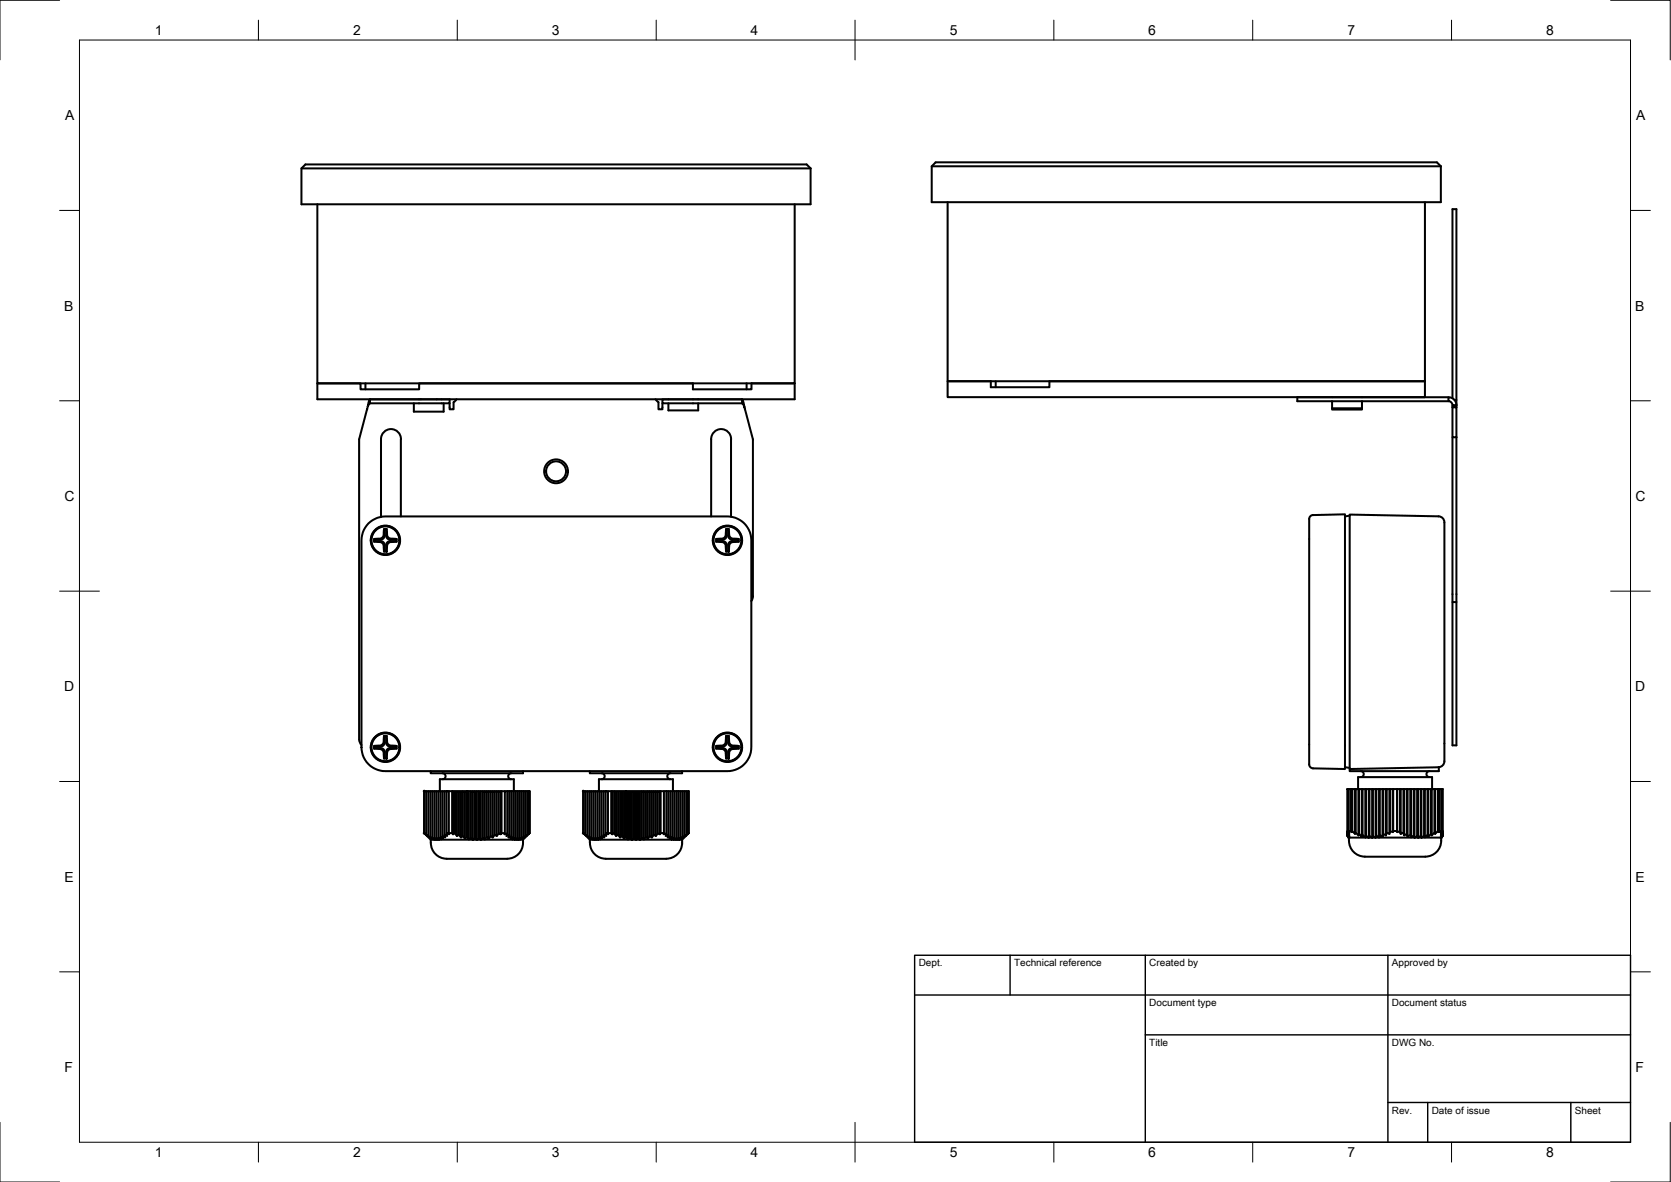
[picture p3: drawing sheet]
<svg xmlns="http://www.w3.org/2000/svg" width="420mm" height="297mm" viewBox="0 0 420 297" stroke-linecap="round" stroke-linejoin="round" font-family="sans-serif">
<!-- layer: Visible -->
<g fill="none" stroke="#000" stroke-width=".51">
<path d="M75.8 42.3h128M75.8 42.3l1-1h126l1 1v9h-128zM79.8 51.3v45h120v-45M234.3 41.8h128M234.3 41.8l1-1h126l1 1v9h-128zM238.3 50.8v45h120v-45M79.8 96.3h10.9v1.5h14.7v-1.5h68.8v1.5h14.8v-1.5h10.8v4h-120zM91.9 96.3v1.5M187.7 96.3v1.5M238.3 95.8h10.8v1.5h14.8v-1.5h94.4v4h-120zM250.4 95.8v1.5M334.9 99.8h.1"/>
<path d="M342.5 99.8h.1M364.2 99.8h-38v1h38M364.2 99.8l1 .3 .8 .8 .2 .9h-1a1.02 1.02 0 0 0-1-1zM92.3 102.9l-2 7.5v75.4M92.3 102.8v.1M92.3 102.8h.1M92.4 102.3l-.1 .5M93 100.4h20.1v1h-20.1M93 100.4v1M93 100.4l-.2 .3-.4 1.6 .6-.9M100.8 110.3v19.5M100.8 110.3a2.51 2.51 0 0 0-2.5-2.5 2.51 2.51 0 0 0-2.5 2.5v19.6"/>
<path d="M104.1 101.4v2h7.4v-2M105.8 100.3v.1M109.8 100.3v.1M114 101.1v1.8h-.9v-1.5M114.8 100.3l-.7 .8M164.8 100.3l.8 .8v1.8h1v-1.5M168.1 101.4v1.7h7.5v-1.7M168.1 100.3v.1M175.6 100.3v.1M186.6 100.4h-20v1h20M186.6 100.4v1M186.6 100.4l.2 .3 .4 1.6-.6-.9"/>
<path d="M187.2 102.3l.1 .5M187.3 102.8v.1M187.3 102.8h.1M187.3 102.9l2 7.5v39.4l-.4 1.2M334.9 102.6h7.6M334.9 102.6v.3h7.6v-.3M334.9 100.8v1.8M342.5 100.8v1.8M365.2 101.8v.5h1v-.5M365.2 102.3h1v7.6h-1zM365.2 109.9v77.4h1v-77.4M365.2 100.1v-47.5h1v49.2"/>
<path d="M365.2 102.3h.1M365.8 100.5h.4M366.2 102.3h.1M92.6 131.5l1.1-.8 1.2-.6 2-.3h86a6 6 0 0 1 6 6v52a6 6 0 0 1-6 6h-86a6 6 0 0 1-6-6v-52l.3-2 .6-1.2zM94.1 135.5l.1-.1a2.19 2.19 0 0 0 2.2-.6l.2-1.8h.6l.1 .2a2.13 2.13 0 0 0 .5 2l1.9 .3v.6l-.2 .1a2.13 2.13 0 0 0-2 .5l-.3 1.9h-.1a.45 .45 0 0 1-.6-.1 .45 .45 0 0 1 0-.5 1.28 1.28 0 0 0-1-1.8l-1.4-.1zM94.1 136.1l.1-.1h1.5a1.01 1.01 0 0 1 1 1v1.5l-.1 .1M94.2 135.6v.4M96.6 133l.1 .1v1.5a1.01 1.01 0 0 1-1 1h-1.5l-.1-.1M96.7 138.5l.5 .1M97.1 133.1v1.5a1.01 1.01 0 0 0 1 1h1.5M97.2 133l-.5 .1M99.7 136.1l-.1-.1h-1.5a1.01 1.01 0 0 0-1 1v1.5"/>
<path d="M99.7 135.5l-.1 .5M178.8 129.8v-19.5a2.51 2.51 0 0 1 2.5-2.5 2.51 2.51 0 0 1 2.5 2.5v19.6M180.1 135.5l.1-.1a2.14 2.14 0 0 0 2.2-.6l.2-1.8h.7v.2a1.88 1.88 0 0 0 .7 2.1l1.8 .2v.6l-.3 .1a2.13 2.13 0 0 0-2 .5l-.2 1.9h-.2a.44 .44 0 0 1-.6-.1 .44 .44 0 0 1 0-.5 1.34 1.34 0 0 0-.9-1.8l-1.5-.1zM180.1 136.1l.1-.1h1.5a.98 .98 0 0 1 1 1v1.5l-.1 .1M180.2 135.6v.4M182.6 133l.1 .1v1.5a.98 .98 0 0 1-1 1h-1.5l-.1-.1M182.7 138.5l.6 .1M183.1 133.1v1.5a1.01 1.01 0 0 0 1 1h1.5M183.3 133l-.6 .1M185.8 136.1l-.2-.1h-1.5a1.01 1.01 0 0 0-1 1v1.5M185.8 135.5l-.2 .5M329.5 129.7l.7-.3 8-.1v64l-8-.2a1.51 1.51 0 0 1-1-1.9v-60.8z"/>
<path d="M339.4 129.6l-1.2 .2M365.2 151.3h1M90.3 185.8l.2 .8 .4 .6M94.1 188.1l.1-.1h1.5a1.01 1.01 0 0 1 1 1v1.5l-.1 .1M94.2 187.6v.4M96.6 184.9h.6l.1 .3a2.13 2.13 0 0 0 .5 2l1.9 .3v.6l-.2 .1a2.13 2.13 0 0 0-2 .5l-.2 .4-.1 1.5h-.1a.45 .45 0 0 1-.6-.1 .45 .45 0 0 1 0-.5 1.28 1.28 0 0 0-1-1.8l-1.4-.1v-.6l.1-.1a2.19 2.19 0 0 0 2.2-.6zM96.6 184.9l.1 .2v1.5a1.01 1.01 0 0 1-1 1h-1.5l-.1-.1M96.7 190.5l.5 .1M97.1 185.1v1.5a1.01 1.01 0 0 0 1 1h1.5M97.2 184.9l-.5 .2M99.7 188.1l-.1-.1h-1.5a1.01 1.01 0 0 0-1 1v1.5M99.7 187.5l-.1 .5"/>
<path d="M106.7 198.8v10.6l1.6 1.6M106.8 198.8l-.1 10.6 .2 .2-.1-.2v-10.6h.5M107.8 198.8h-.5v11l.1 .3-.6-.7M108.3 198.8h-.5v11.3l.1 .3-.6-.6M108.3 193.8v.5h23.2v-.5M108.8 198.8h-.5v11.6M109.3 198.8h-.5v11.7l.1 .5-.6-.6M109.7 198.8h-.4v11.8M110.3 198.8h-.6v11.8M110.6 198.8v-3h18.6v3M110.8 198.8h-.5v11.7M111.3 198.8h-.5v11.6l.1 .6-.6-.5"/>
<path d="M111.3 194.3a.75 .75 0 0 1 .7 .8 .75 .75 0 0 1-.7 .7M111.8 198.8h-.5v11.3l.1 .6-.6-.3M112.3 198.8h.6v10.8l-.6-.2zM112.3 198.8h-.5v11l.2 .6-.7-.3M112.9 198.8h.8M113.9 198.8h-.2v10.6l.2 .2M114.4 198.8h-.5v10.8M114.9 198.8h-.5v10.6l-.5 .2M115.4 198.8h-.5v11.3l-.5-.7M115.9 198.8h-.5v11l-.5 .3M116.4 198.8h-.5v11.6l-.5-.6M116.9 198.8h-.5v11.3l-.5 .3"/>
<path d="M117.4 198.8h.5v12.2l-.5-.6zM117.4 198.8h-.5v11.9l-.5-.6M117.9 198.8h.5M118.9 198.8h-.5v11.7l-.5 .5M119.4 198.8h-.5v12.2M119.9 198.8h.5M120.9 198.8h.5M121.9 198.8h-.5v11.7M122.4 198.8h-.5v12.2l-.5-.5M122.9 198.8h-.5v11.6l-.5 .6M123.4 198.8h-.5v11.9l-.5-.3M123.9 198.8h-.5v11.3l-.5 .6"/>
<path d="M124.4 198.8h-.5v11.6l-.5-.3M124.9 198.8h-.5v11l-.5 .6M125.4 198.8h-.5v11.3l-.5-.3M125.9 198.8h-.5v10.6l-.5 .7M126.1 198.8h.8M127.6 198.8v10.6l-.2 .7 .6-.3M127.6 198.8h-.7v10.8l.7-.2M127.6 198.8h5.5M128 198.8v11l-.1 .6 .6-.3M128.5 194.3a.75 .75 0 0 0-.7 .8 .75 .75 0 0 0 .7 .7M128.5 198.8v11.3l-.1 .6 .7-.3M129.1 198.8v11.6l-.2 .6 .6-.5"/>
<path d="M129.5 198.8v11.7l-.1 .5M130 198.8v12.2M130.5 198.8l-.1 12.2M131 198.8v11.7l-.1 .5 .7-.6M131.6 198.8v11.6l-.2 .3 .6-.6M132 198.8v11.3l-.1 .3 .6-.6M132.5 198.8v11l-.1 .3 .7-.7M133.1 198.8v10.6l-.2 .2 .2-.2zM133.1 198.8h.1M133.2 198.8v10.6M146.7 198.8v10.6l1.6 1.6M146.8 198.8l-.1 10.6 .2 .2-.1-.2v-10.6h.5"/>
<path d="M147.8 198.8h-.5v11l.1 .3-.6-.7M148.3 198.8h-.5v11.3l.2 .3-.7-.6M148.3 193.8v.5h23.2v-.5M148.8 198.8h-.5v11.6M149.3 198.8h-.5v11.7l.1 .5-.6-.6M149.8 198.8h-.5v11.8M150.3 198.8h-.5v11.8M150.6 198.8v-3h18.6v3M150.8 198.8h-.5v11.7M151.3 198.8h-.5v11.6l.1 .6-.6-.5M151.3 194.3a.75 .75 0 0 1 .7 .8 .75 .75 0 0 1-.7 .7M151.8 198.8h-.5v11.3l.1 .6-.6-.3"/>
<path d="M152.3 198.8h.6l.1 10.8-.7-.2zM152.3 198.8h-.5v11l.2 .6-.7-.3M152.9 198.8h.8M153.9 198.8h-.2v10.6l.2 .2M154.4 198.8h-.5v10.8M154.9 198.8h-.5v10.6l-.5 .2M155.4 198.8h-.5v11.3l-.5-.7M155.9 198.8h-.5v11l-.5 .3M156.4 198.8h-.5v11.6l-.5-.6M156.9 198.8h-.5v11.3l-.5 .3M157.4 198.8h.5v12.2l-.5-.6zM157.4 198.8h-.5v11.9l-.5-.6"/>
<path d="M157.9 198.8h.5M158.9 198.8h-.5v11.7l-.5 .5M159.4 198.8h-.5v12.2M159.9 198.8h.5M160.9 198.8h.5M161.9 198.8h-.5v11.7M162.4 198.8h-.5v12.2l-.5-.5M162.9 198.8h-.5v11.6l-.5 .6M163.4 198.8h-.5v11.9l-.5-.3M163.9 198.8h-.5v11.3l-.5 .6M164.4 198.8h-.5v11.6l-.5-.3M164.9 198.8h-.5v11l-.5 .6"/>
<path d="M165.4 198.8h-.5v11.3l-.5-.3M165.9 198.8h-.5v10.6l-.5 .7M166.1 198.8h.8v10.6h-.8M166.9 198.8h.7M167.6 198.8h2.5M167.6 198.8v10.6M168 198.8v11M168.5 194.3a.75 .75 0 0 0-.7 .8 .75 .75 0 0 0 .7 .7M168.6 198.8v11.3M169.1 198.8v11.6M169.5 198.8v11.7M170.1 198.8l-.1 12.2"/>
<path d="M170.1 198.8h.9M170.5 198.8v11.8l-.1 .4h-.4M171.6 198.8h-.6v11.7M172 198.8h-.4v11.6M172.6 198.8h-.6v11.3M173.1 198.8v10.6M173.1 198.8l.1 10.6M180.1 188.1l.1-.1h1.5a.98 .98 0 0 1 1 1v1.5l-.1 .1M180.2 187.6v.4M182.6 184.9h.7v.3a1.88 1.88 0 0 0 .7 2.1l1.8 .2v.6l-.3 .1a2.13 2.13 0 0 0-2 .5l-.2 1.9h-.2a.44 .44 0 0 1-.6-.1 .44 .44 0 0 1 0-.5 1.34 1.34 0 0 0-.9-1.8l-1.5-.1v-.6l.1-.1a2.14 2.14 0 0 0 2.2-.6zM182.6 184.9l.1 .2v1.5a.98 .98 0 0 1-1 1h-1.5l-.1-.1M182.7 190.5l.6 .1"/>
<path d="M183.1 185.1v1.5a1.01 1.01 0 0 0 1 1h1.5M183.3 184.9l-.6 .2M185.8 188.1l-.2-.1h-1.5a1.01 1.01 0 0 0-1 1v1.5M185.8 187.5l-.2 .5M338.2 192.8l1.2 .2M338.8 198.3h.3v10.5l.2 .3-.5-.2zM339.1 198.3h.5v10.5h-.5M339.4 193.3l22.4-.5v1h-22.4zM339.6 198.3h.2M340 198.3h-.2v10.8M340.7 198.3h.2M341.5 198.3v-3h18.6v3"/>
<path d="M341.6 198.3h.1M342.1 193.8a.75 .75 0 0 1 .8 .7 .75 .75 0 0 1-.8 .8M342.4 198.3h.2M343.3 198.3h.2M344.2 198.3h.1M345 198.3h.2M345.9 198.3h.2M346.8 198.3h-.7v11.7M346.9 198.3h-.1v12.1M347.6 198.3h-.7v11.5M347.8 198.3h-.2v11.9M348.5 198.3h-.7v11.3"/>
<path d="M348.7 198.3h-.2v11.6M349.4 198.3h-.7v11M349.5 198.3h-.1v11.3M350.2 198.3l.1 10.5M350.3 198.3h1M351.3 198.3v10.8M352 198.3h-.7v10.8M352.2 198.3h-.2v10.6l-.7 .2M352.9 198.3h-.7v11.3l-.2-.7M353.1 198.3h-.2v11l-.7 .3M353.7 198.3h-.6v11.6l-.2-.6M353.9 198.3h-.2v11.3l-.6 .3"/>
<path d="M354.6 198.3h.2v12.1l-.2-.6zM354.6 198.3h-.7v11.9l-.2-.6M354.8 198.3h.7M355.7 198.3h-.2v11.7l-.7 .4M356.3 198.3h-.6v12.2M356.5 198.3h.7M357.4 198.3h.7M358.3 198.3h-.2v11.7M358.9 198.3h-.6v12.1l-.2-.4M359.1 198.3h-.2v11.5l-.6 .6M359.4 193.8a.75 .75 0 0 0-.7 .7 .75 .75 0 0 0 .7 .8M359.8 198.3h-.7v11.9l-.2-.4"/>
<path d="M360 198.3h-.2v11.3l-.7 .6M360.7 198.3h-.7v11.6l-.2-.3M360.8 198.3h-.1v11l-.7 .6M361.5 198.3h-.7v11.3l-.1-.3M361.7 192.8a1.67 1.67 0 0 0 1.5-2.1v-58.5a2.24 2.24 0 0 0-1-2.4l-22.8-.5v64M361.7 198.3h-.2v10.6l-.7 .7M362 198.3h.5M107.8 210.1l.6 .6-.1-.3M108.3 211h1.1M108.3 211a4.4 4.4 0 0 0 5.4 4.8h13.8M108.8 210.5l.6 .5M109.3 210.6l.6 .4"/>
<path d="M109.3 210.6l.1 .4M109.4 211h.4M109.7 210.6l.7 .4M109.7 210.6l.2 .4M109.9 211h.5M110.3 210.5l.1 .5M110.4 211h8.5M112.3 209.4l.1 .7-.6-.3M112.9 209.4h.8M117.4 210.4l-.5 .3M118.4 210.5l.5 .5M118.9 211h.9"/>
<path d="M119.4 210.6l.6 .4M119.4 210.6v-11.8h.5v12.2M119.4 210.6l-.4 .4M120 211h.8M120.4 210.6l.5 .4M120.4 210.6v-11.8h.5v12.2M120.4 210.6l-.4 .4M120.9 211h8.5M121.4 210.5l-.5 .5M125.4 209.4l.5 .2v-10.8h.2v10.6l-.2 .2M126.1 209.4h.8M129.4 211h.5"/>
<path d="M130 211h.4M130 210.6l-.5 .4M130.4 211h1.1M130.5 210.6l-.5 .4M131 210.5l-.6 .5M131.5 211a4.1 4.1 0 0 1-4 4.8M133.1 209.4h.1M133.2 209.4l-1.7 1.6M147.8 210.1l.6 .6-.1-.3M148.3 211h1.1M148.3 211v.8M148.8 210.5l.6 .5"/>
<path d="M149.3 210.6l.6 .4M149.3 210.6l.1 .4M149.4 211h.4M149.8 210.6l.6 .4M149.8 210.6l.1 .4M149.9 211h.5M150.3 210.5l.1 .5M150.4 211h8.5M152.3 209.4l.1 .7-.6-.3M152.9 209.4h.8M157.4 210.4l-.5 .3M158.4 210.5l.5 .5"/>
<path d="M158.9 211h.9M159.4 210.6l.6 .4M159.4 210.6v-11.8h.5v12.2M159.4 210.6l-.4 .4M160 211h.8M160.4 210.6l.6 .4M160.4 210.6v-11.8h.5v12.2M160.4 210.6l-.4 .4M161.4 210.5l-.4 .5M165.4 209.4l.5 .2v-10.8h.2v10.6l-.2 .2M166.9 209.4v.2l.7-.2-.2 .7 .6-.3-.1 .6 .7-.3-.2 .6 .7-.3-.2 .6 .6-.5-.1 .5h-8.4M169.4 211h.5"/>
<path d="M170.1 210.6l-.6 .4M170.5 210.6l-.5 .4M171.5 211a4.3 4.3 0 0 1-5 4.8h-13.2a4.3 4.3 0 0 1-5-4M173.1 209.4v-10.6h-.5v11M173.2 209.4l-1.3 1 .1-.3-.6 .6 .2-.3-.7 .6 .1-.5-.6 .5h1.1M173.2 209.4l-1.7 1.6M338.8 208.9l.5 .7-.5-.3zM338.8 209.3l.5 .6-.5-.3zM338.8 209.6l.5 .6-.5-.4zM338.8 209.8l.5 .6zM338.8 210l.4 .5zM338.8 210.1l.4 .4"/>
<path d="M339.2 210.5a4.4 4.4 0 0 0 5.4 4.8h12.8a4.3 4.3 0 0 0 5-4.8M339.6 208.8l.2 .3 .2-.2 .7 .7 .2-.3 .7 .6 .1-.3 .7 .6 .2-.4 .7 .6 .2-.4 .6 .5h-4.9M340 208.9v-10.6h.7v11.3M340.9 209.3v-11h.7v11.6M341.7 209.6v-11.3h.7v11.9M342.6 209.8v-11.5h.7v12.1M343.5 210v-11.7h.7v12.2l.1-.4M344.1 210.5h.8M344.3 210.1l.8 .4M344.3 210.1v-11.8h.7v12.2M345.1 210.5h.7M345.2 210.1l.7 .4"/>
<path d="M345.2 210.1v-11.8h.7v12.2M345.2 210.1l-.1 .4M349.5 208.9v-10.6h.7v10.8M351.3 208.8h-1l-.1 .3-.7-.2-.1 .7-.7-.3-.2 .6-.7-.3-.2 .6-.7-.4-.1 .6-.7-.4-.2 .5h9.7M354.6 209.8l-.7 .4M355.5 210l.1 .5M355.6 210.5h.9M356.3 210.1l.2 .4h.2M356.3 210.1v-11.8h.2v12.2M356.3 210.1l-.6 .4M356.7 210.5h.7M357.2 210.1l.3 .4"/>
<path d="M357.2 210.1v-11.8h.2v12.2M357.2 210.1l-.5 .4M357.5 210.5h4.8M358.1 210l-.6 .5M361.5 208.9l.2 .2v-10.8h.3v10.5l-.3 .3M362 208.8h.5M362.3 210.5l.5-.5v-.2l-.5 .4 .5-.6v-.3l-.5 .3 .5-.7v-10.6h-.3v10.5l-.2 .3 .5-.2v.4l-.5 .6 .5-.3v.2l-.5 .6 .5-.3-.4 .4M362.3 210.5h.1M362.8 210.1l-.5 .4"/>
<circle cx="139.8" cy="118.4" r="3"/>
<circle cx="139.8" cy="118.4" r="2.51"/>
<circle cx="96.9" cy="135.8" r="3.5"/>
<circle cx="96.9" cy="135.8" r="3.6"/>
<circle cx="96.9" cy="135.8" r="3.7"/>
<circle cx="182.9" cy="135.8" r="3.5"/>
<circle cx="182.9" cy="135.8" r="3.6"/>
<circle cx="182.9" cy="135.8" r="3.7"/>
<circle cx="96.9" cy="187.8" r="3.5"/>
<circle cx="96.9" cy="187.8" r="3.6"/>
<circle cx="96.9" cy="187.8" r="3.7"/>
<circle cx="182.9" cy="187.8" r="3.5"/>
<circle cx="182.9" cy="187.8" r="3.6"/>
<circle cx="182.9" cy="187.8" r="3.7"/>
</g>
<g fill="#000" stroke="#000" stroke-width=".25">
<circle cx="106.7" cy="198.8" r=".24"/>
<circle cx="146.7" cy="198.8" r=".24"/>
<circle cx="106.7" cy="209.4" r=".24"/>
<circle cx="146.7" cy="209.4" r=".24"/>
<circle cx="339.2" cy="210.5" r=".24"/>
<circle cx="362.3" cy="210.5" r=".24"/>
<circle cx="362.4" cy="210.5" r=".24"/>
</g>
<!-- layer: Border -->
<g fill="none" stroke="#000" stroke-width=".25">
<path d="M15 .1h-15v15M20 10.1h390v276.9h-390zM65 5.1v5M115 5.1v5M165 5.1v5M215 5.1v10M265 5.1v5M315 5.1v5M365 5.1v5M405 .1h15v15M15 52.9h5M410 52.9h5"/>
<path d="M15 100.7h5M410 100.7h5M15 148.6h10M405 148.6h10M15 196.4h5M410 196.4h5M15 244.2h5M410 244.2h5M0 282.1v14.9h15M65 287v5M115 287v5M165 287v5"/>
<path d="M215 282.1v9.9M265 287v5M315 287v5M365 287v5M420 282.1v14.9h-15"/>
</g>
<!-- layer: TitleBlock -->
<path d="M230 240.1h180v46.9h-180zM230 250h180M254 240.1v9.9M288 240.1v46.9M349 240.1v46.9M288 260.1h122M349 277.1h61M359 277.1v9.9M395 277.1v9.9" fill="none" stroke="#000" stroke-width=".36"/>
<g font-size="3.5">
<text x="39" y="8.8">1</text>
<text x="88.8" y="8.8">2</text>
<text x="138.8" y="8.8">3</text>
<text x="188.7" y="8.8">4</text>
<text x="238.8" y="8.8">5</text>
<text x="288.7" y="8.8">6</text>
<text x="338.8" y="8.8">7</text>
<text x="388.8" y="8.8">8</text>
<text x="16.4" y="30.2">A</text>
<text x="411.4" y="30.2">A</text>
<text x="16.2" y="78">B</text>
<text x="411.2" y="78">B</text>
<text x="16.2" y="125.9">C</text>
<text x="411.2" y="125.9">C</text>
<text x="16.2" y="173.7">D</text>
<text x="411.2" y="173.7">D</text>
<text x="16.2" y="221.6">E</text>
<text x="411.2" y="221.6">E</text>
<text x="16.2" y="269.4">F</text>
<text x="411.2" y="269.4">F</text>
<text x="39" y="290.8">1</text>
<text x="88.8" y="290.8">2</text>
<text x="138.8" y="290.8">3</text>
<text x="188.7" y="290.8">4</text>
<text x="238.8" y="290.8">5</text>
<text x="288.7" y="290.8">6</text>
<text x="338.8" y="290.8">7</text>
<text x="388.8" y="290.8">8</text>
</g>
<g font-size="2.5">
<text x="231" y="242.9">Dept.</text>
<text x="255" y="242.9">Technical reference</text>
<text x="289" y="242.9">Created by</text>
<text x="350" y="242.9">Approved by</text>
<text x="289" y="252.8">Document type</text>
<text x="350" y="252.8">Document status</text>
<text x="289" y="262.9">Title</text>
<text x="350" y="262.9">DWG No.</text>
<text x="350" y="279.9">Rev.</text>
<text x="360" y="279.9">Date of issue</text>
<text x="396" y="279.9">Sheet</text>
</g>
</svg>
